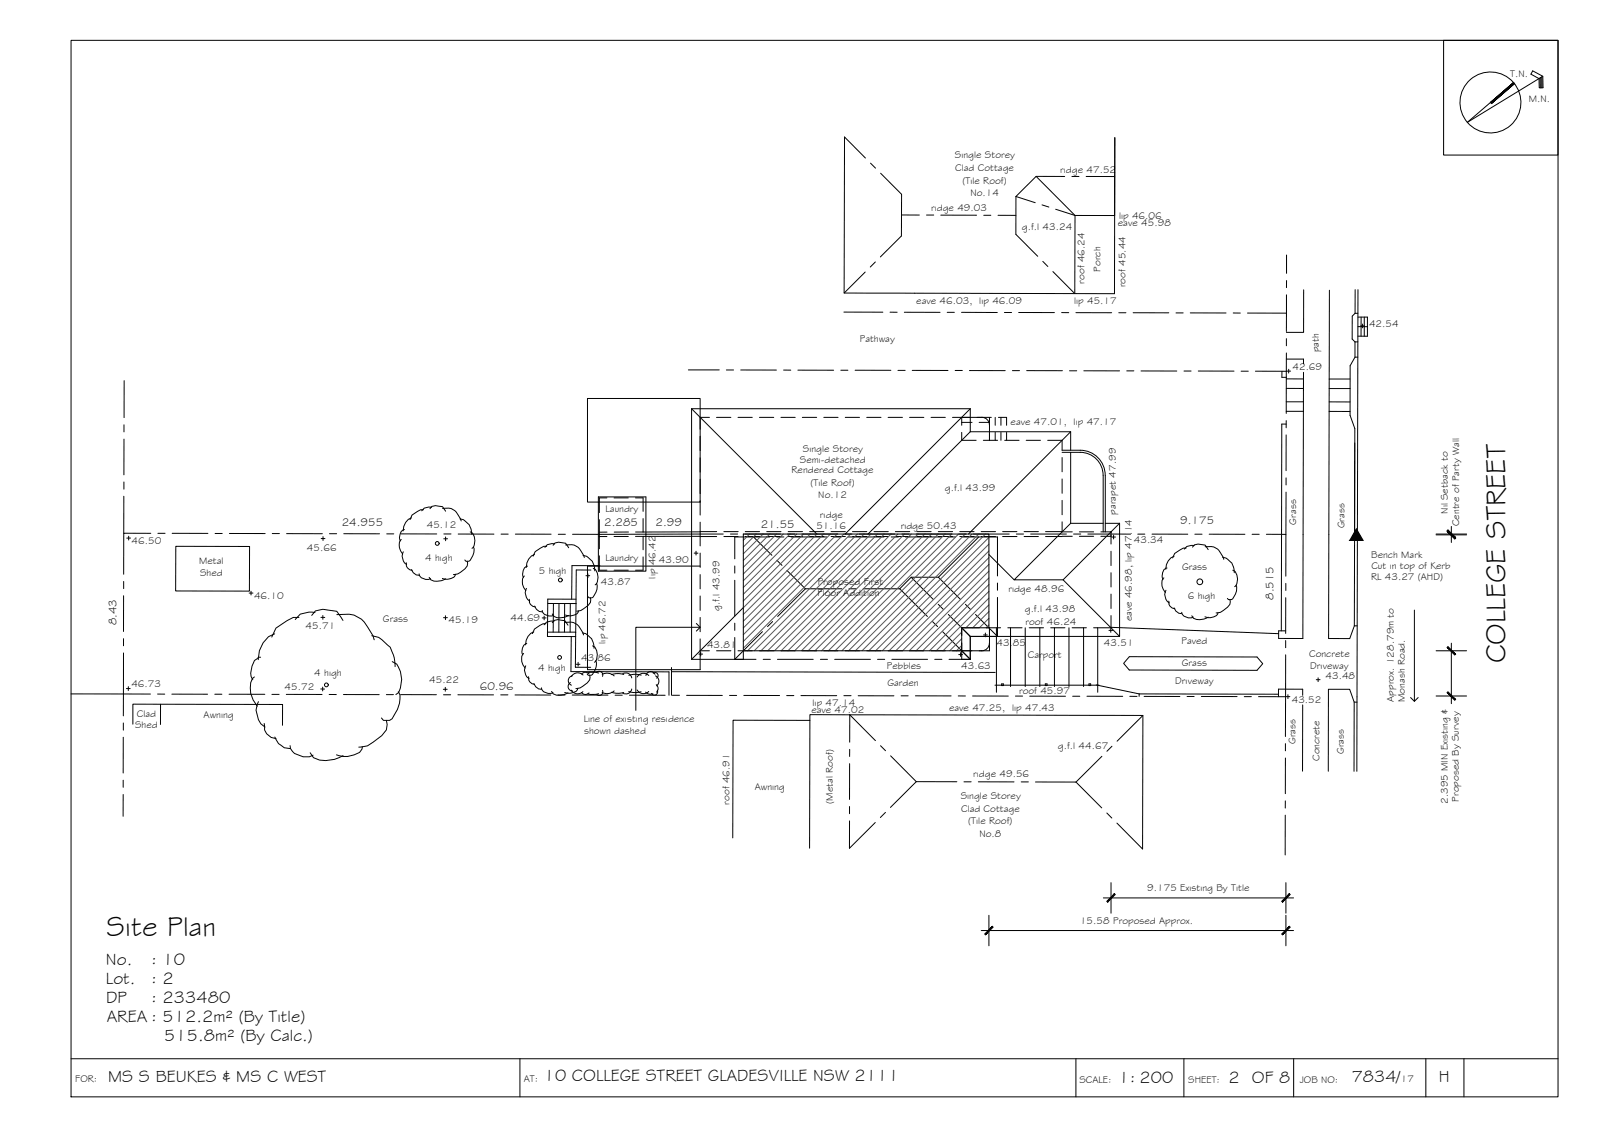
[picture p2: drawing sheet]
<svg xmlns="http://www.w3.org/2000/svg" width="420mm" height="297mm" viewBox="0 0 420 297" stroke-linecap="round" stroke-linejoin="round" font-family="sans-serif">
<!-- layer: BORDER -->
<g fill="none" stroke="#000" stroke-width=".26">
<path d="M18.6 10.6h390v277h-390zM378.6 10.6h30v30.1h-30zM404.6 20l.1 3h-1l-.1-2.4-2.1-1.2 .5-.8 2.6 1.4-19.8 12.1 12.2-10.5M397.2 21.9l-6.1 5.2M403.9 20.5l.1 2.5M404.1 20.3l.1 2.7M404.4 20.1v2.9M18.6 277.6h390M136.4 277.6v10M282.2 277.6v10M310.5 277.6v10M339.3 277.6v10"/>
<path d="M374 277.6v10M383.9 277.6v10"/>
<circle cx="390.9" cy="26.9" r="8"/>
</g>
<!-- layer: VEGSPREAD -->
<g fill="none" stroke="#000" stroke-width=".26">
<path d="M106.1 138.8a1.91 1.91 0 0 0-1.3 2.2l.2 .8M107.9 135.8a3.5 3.5 0 0 0-2.2 3.4M111.1 133.6h-.8l-2.2 1.4-.6 1.2M112.8 133.4l.4-.6 1-.2 1.9 .2 .8 1.2M113.2 133a2.52 2.52 0 0 0-2.6 .9M116.1 133.3a3.3 3.3 0 0 1 4 1.6l.9 1.7M120.6 136a4 4 0 0 1 3.1 4.1M123.3 139.4a2.61 2.61 0 0 1 1.1 3.5l-.2 .6-.4 .3M105.2 141.4a2.86 2.86 0 0 0 .4 3.9M105.8 144.7a2.49 2.49 0 0 0 .8 3.3M106.5 147.5a1.66 1.66 0 0 0 1.6 2M107.9 149.3a2.03 2.03 0 0 0 2 1.5"/>
<path d="M109.9 150.4l.1 .4a2.18 2.18 0 0 0 2.9 .9M112.6 151.4a1.72 1.72 0 0 0 2 1l1.1-.2 1.2-.4M119.4 150.6v.3a2.99 2.99 0 0 1-3.4 .8M122.5 147.1l.1 .6a3.9 3.9 0 0 1-3.5 2.9h-.2M124.1 143.4a3.4 3.4 0 0 1-1.1 3.7h-.8l-.3-.3M137.5 151a2.94 2.94 0 0 0 .4 3.8M138.1 154.3a2.45 2.45 0 0 0 .8 3.3M138.4 148.4a1.79 1.79 0 0 0-1.3 2.1l.2 .9M138.8 157.1a1.66 1.66 0 0 0 1.6 2M140.2 145.4a3.4 3.4 0 0 0-2.2 3.4M140.2 158.9a2.08 2.08 0 0 0 2 1.5M143.4 143.2h-.8l-2.2 1.4-.6 1.2"/>
<path d="M145.1 143l.4-.6 1-.3 1.8 .3 .8 1.2M145.5 142.6a2.5 2.5 0 0 0-2.6 .9M148.3 142.9a3.4 3.4 0 0 1 4.1 1.6l.9 1.6M152.9 145.6a3.9 3.9 0 0 1 3.1 4.1M154.8 156.7l.1 .6a3.9 3.9 0 0 1-3.5 2.9h-.2M155.6 149a2.63 2.63 0 0 1 1.1 3.5l-.2 .6-.4 .2M156.4 153a3.3 3.3 0 0 1-1.1 3.7h-.8l-.3-.3M305.3 151.5a2.94 2.94 0 0 0 .3 3.8M305.8 154.7a2.44 2.44 0 0 0 .8 3.4M306.1 148.9a1.79 1.79 0 0 0-1.3 2.1l.2 .9M306.5 157.6a1.65 1.65 0 0 0 1.6 2M307.9 145.9a3.4 3.4 0 0 0-2.1 3.3"/>
<path d="M307.9 159.4a2.03 2.03 0 0 0 2 1.5M311.1 143.7h-.7l-2.3 1.4-.6 1.2M312.8 143.4l.5-.6 .9-.2 1.9 .3 .8 1.2M313.2 143.1a2.54 2.54 0 0 0-2.6 .9M316.1 143.3a3.4 3.4 0 0 1 4 1.7l.9 1.6M320.6 146.1a3.9 3.9 0 0 1 3.1 4M322.6 157.2v1.2a5.2 5.2 0 0 1-3.7 2.3M323.3 149.5a2.63 2.63 0 0 1 1.1 3.4l-.2 .6-.4 .3M324.1 153.4a3.3 3.3 0 0 1-1.1 3.8h-.8l-.3-.3M66.7 177.5l-.5 .4a6.7 6.7 0 0 0 1.3 7.2M68.4 172.3h-.6l-1.1 .9-.6 1.5-.3 1.8 .1 .9 .4 .8M72 166.2a6.8 6.8 0 0 0-4.3 6.7"/>
<path d="M78.4 161.9h-1.5l-1.6 .8-2.9 2-1.1 2.3M81.8 161.3l.9-1.1 2-.5 3.6 .6 1.6 2.4M82.6 160.6l-1.6-.1-2.3 .5-1.3 1.4M88.3 161.1a6.9 6.9 0 0 1 7.3 2l2.2 3.6 .3 1M97.5 166.7l1.8 .4 .9 .6 2.1 2 .5 1.1a8 8 0 0 1 .8 4M102.9 173.5l1.2 .6a7.3 7.3 0 0 1 .5 7.4l-.8 .6M137.3 171.3a2.94 2.94 0 0 0 .4 3.8M137.9 174.6a2.45 2.45 0 0 0 .8 3.3M138.2 168.7a1.8 1.8 0 0 0-1.3 2.2l.2 .8M138.6 177.4a1.66 1.66 0 0 0 1.6 2M140 165.7a3.4 3.4 0 0 0-2.2 3.4M140 179.2l.2 .3a2.14 2.14 0 0 0 1.8 1.2"/>
<path d="M142.2 160l.1 .4a2.14 2.14 0 0 0 2.9 .9M143.2 163.5h-.8l-2.2 1.4-.6 1.2M144.9 161a1.67 1.67 0 0 0 2 1l1.1-.2 1.2-.5M144.9 163.3l.4-.6 1-.3 1.9 .3 .8 1.2M145.3 162.9a2.54 2.54 0 0 0-2.6 .9M148.2 163.2a3.4 3.4 0 0 1 4 1.6l.8 1.7M149.6 178.9a1.2 1.2 0 0 0-.6 1.4 1.2 1.2 0 0 0 1.2 .9M150.1 177.2a1.28 1.28 0 0 0-1.1 1.1 1.28 1.28 0 0 0 .9 1.3M151.7 160.2l-.1 .3a2.98 2.98 0 0 1-3.3 .7M152.7 165.9a3.9 3.9 0 0 1 3.1 4.1M152.9 177a1.94 1.94 0 0 0-3 .4M154.1 176.4l1.5-.2 1.4 .3"/>
<path d="M154.5 176.7a1.3 1.3 0 0 0-2 0M154.7 177v1.3a5.3 5.3 0 0 1-3.7 2.2M155.4 169.3a2.63 2.63 0 0 1 1.1 3.5l-.2 .6-.4 .2M156.2 173.3a3.4 3.4 0 0 1-1.1 3.7h-.8l-.3-.3M156.5 176.2a.94 .94 0 0 1 1.2 0 .94 .94 0 0 1 .3 1.1M157.9 176.8a2.78 2.78 0 0 1 3.2 .4M163.3 176.6a1.6 1.6 0 0 1 2.4 1.1M163.6 176.8l-1.6-.2-1.7 .3M168.2 177l-1.7-.2-1.6 .3M170.2 177.1a1.94 1.94 0 0 0-3.1 .4M171.3 176.5a.77 .77 0 0 1 1.2 .2 .77 .77 0 0 1-.3 1.1M171.8 176.8a1.26 1.26 0 0 0-1.3-.7 1.26 1.26 0 0 0-1.1 1"/>
<path d="M171.9 177.2a1.53 1.53 0 0 1 .3 2.6M172.1 179.5a1.3 1.3 0 0 1 .1 2M309.9 160.5l.1 .4a2.16 2.16 0 0 0 3 .9M312.6 161.4a1.66 1.66 0 0 0 2 1.1l1.2-.2 1.1-.5M319.4 160.6v.4a2.89 2.89 0 0 1-3.4 .7M67.8 184a5 5 0 0 0 1.7 6.6M69.3 189.7l.1 .6a3 3 0 0 0 3 3.3M72.1 193.2a4.1 4.1 0 0 0 4 3.1M76.1 195.5l.1 .8a4.3 4.3 0 0 0 5.9 1.7M81.4 197.4l.8 1.2a8 8 0 0 0 7.8-.5M95 195.8l-.1 .6-.6 .9a6.7 6.7 0 0 1-6 .6M101.3 188.9l.2 1-.2 1.5-1.2 1.5-3.7 2.7-2.3 .3"/>
<path d="M104.5 181.3l.4 .9a8.7 8.7 0 0 1-2.1 6.2l-.6 .5h-1.6l-.6-.7M142 180.3l.1 .4a2.14 2.14 0 0 0 2.9 .9M144.7 181.3a1.67 1.67 0 0 0 2 1l1.1-.2 1.2-.5M149.8 180.9a1.94 1.94 0 0 0 3.1 .4M151.5 180.5v.3a2.98 2.98 0 0 1-3.4 .7M152.5 181.6a1.3 1.3 0 0 0 2 .1M157 181.9l-1.4 .2-1.5-.2M158 181a.94 .94 0 0 1-.3 1.2 .94 .94 0 0 1-1.2-.1M160.3 181.5l1.7 .3 1.6-.3M161.1 181.1a2.78 2.78 0 0 1-3.2 .4M164.9 181.3l1.6 .3 1.6-.2M165.7 180.6a1.6 1.6 0 0 1-2.4 1.1"/>
<path d="M167.1 180.9a1.94 1.94 0 0 0 3.1 .4M169.3 181.5a1.64 1.64 0 0 0 1.9 .4M172.4 181a.88 .88 0 0 1-.4 1.1 .88 .88 0 0 1-1.2-.3"/>
<circle cx="114.7" cy="142.5" r=".5"/>
<circle cx="147" cy="152.1" r=".5"/>
<circle cx="314.7" cy="152.5" r=".75"/>
<circle cx="85.6" cy="179.6" r=".5"/>
<circle cx="146.8" cy="172.4" r=".5"/>
</g>
<!-- layer: EXISTING -->
<g fill="none" stroke="#000" stroke-width=".26">
<path d="M221.5 35.9l-.1 40.9h6.1l64.8 .2 .1-40.9M292.3 56.5h-10.4v20.5M341.9 76v11.1h-4.5M348.7 76.1l-.2 91.3h5.5l1.2-3.3 .1-51.7-1.2-3.5v-13l1.3-2.3h.7M355.4 75.9v6.2M356.2 75.9l-.3 126.3M336.2 97.3v1.6h1.2M337.4 94.1h4.5v1.3M337.4 99.3h4.4M341.9 97.6l-.2 69.8h-6.3v-2h1.8M348.6 99.4h5.5M355.4 89.6v4"/>
<path d="M355.4 89.6h.7M355.4 82.1l-.7 .8-.1 6 .8 .7M355.4 82.1h.7M356.1 83.1h2.5v5.1l-2.5-.1M356.1 85.6l2.5 .1M357 83.1v5M357.8 83.1v5.1M183.6 114.4v3.7M186.1 109.4h-2.5v3.1M187.9 109.4h3.8M193.6 109.4h3.7M199.2 109.4h3.7"/>
<path d="M204.8 109.4h3.8M210.4 109.4h3.8M216.1 109.4h3.7M221.7 109.4h3.7M227.3 109.4h3.8M232.9 109.4h3.8M238.6 109.4h3.7M244.2 109.4h3.7M249.8 109.4h4.6M252.2 109.4v2.1M252.2 113.4v2h3.8M252.2 110.7h2.7"/>
<path d="M256.3 109.4h3.7M256.8 110.7h2.7M257.9 115.4h3.7M259.5 109.4v2.1M259.5 113.4v2M261 109.4v2.1M261 113.4v2M261.9 109.4h2.1v2.1M262.5 109.4v2.1M262.5 113.4v2M263.5 115.4h3.8M264 113.4v2"/>
<path d="M269.1 115.4h3.8M274.8 115.4h3.8v2.7M278.6 118h4.7a6.6 6.6 0 0 1 6.6 6.6v14.8M278.6 118.6h4.7a6 6 0 0 1 6 6M278.6 119.9v3.8M337.3 111.2h-1.1l-.2 54.2M337.3 107.8h4.5M337.3 105.3h4.5M337.4 101.8h4.4M348.6 107.9h5.5M348.6 105.4h5.5M348.6 101.9h5.5"/>
<path d="M157.2 136.2v7.7M159.2 130.5h-2v3.9M159.2 139.5h-2M161 130.5h3.8M164.8 139.5h-3.7M166.7 130.5h2v3.6M168.7 135.9v3.6M183.6 139.4l-16.9 .1M183.6 139.4h4.4M183.6 120v3.8M183.6 125.7v3.7M183.6 131.3v3.7"/>
<path d="M183.6 136.9v6.2M189.9 139.4h3.7M195.5 139.4h3.7M201.1 139.4h3.7M206.7 139.4h3.8M212.4 139.4h3.7M218 139.4h3.7M223.6 139.4h3.7M229.2 139.4h3.8M234.8 139.4h3.8M240.5 139.4h3.7M246.1 139.4h3.7"/>
<path d="M251.7 139.4h3.8M257.3 139.4h3.8M263 139.4h3.7M268.6 139.4h3.7M274.2 139.4h4.4M278.6 136.8v2.6h2.6M278.6 125.6v3.7M278.6 131.2v3.8M283.1 139.4h3.7M288.7 139.4h2.7v3.2M289.3 124.6v14.8M46.1 143.2l19.4 .1-.1 11.7-19.3-.1z"/>
<path d="M143.7 158.2h7.4M145.1 158.2v7.5M146.6 158.2v7.5M148.1 158.2l-.1 7.5M149.6 158.2l-.1 7.5M151.1 157.1h-7.4l-.1 9.8h7.4M151.1 158.2l-.1 7.5M155 149.5l-3.9-.1v8.8M157.2 140.7h2M157.2 145.7v3.8h2M157.3 148.3h-7.3l-.1 8.8M161 140.6h3.8"/>
<path d="M161 149.5h3.8M166.7 140.6h2M168.7 140.6l19.3 .1M168.7 140.6v3.5M168.7 146v3.5h-2M183.6 145v3.8M183.6 150.6v3.8M183.6 156.2v3.8M189.9 140.7h3.7M195.5 140.7h3.7M201.1 140.7h3.7M206.7 140.7h3.8"/>
<path d="M212.4 140.7h3.7M218 140.7h3.7M223.6 140.7h3.7M229.2 140.7h3.8M234.9 140.7h3.7M240.5 140.7h3.7M246.1 140.7h3.7M251.7 140.7h3.8M257.4 140.7h3.7M263 140.7h3.7M268.6 140.7h3.7M281.2 140.6l-7 .1"/>
<path d="M283.1 140.6h3.7M288.7 140.6h2.7M291.4 144.5v3.8M291.4 150.1v3.8M291.4 155.8v3.7M143.6 165.7h7.4M149.8 166.9l-.1 9.2h25.8v6.2M151 165.7l-.1 9.2 4 .1M176.1 175v7.3M176.1 176.1l84.9 .2M183.6 167.5v3.1h2.5M183.6 161.9v3.7"/>
<path d="M187.9 170.6h3.8M193.6 170.6h3.7M199.2 170.6h3.7M204.8 170.6h3.8M210.4 170.6h3.8M216.1 170.6h3.7M221.7 170.6h3.7M227.3 170.6h3.8M232.9 170.6h3.8M238.6 170.6h3.7M244.2 170.6h3.7M249.8 170.6h5.1"/>
<path d="M252.2 168.5v2.1M256.8 164.6h-4.6v2.1M258.7 164.6h3.7M259.5 164.6v2.1M259.5 168.5v2.1h-2.7M260.9 179.6h27.4M261.3 164.6v16.9M262.7 179.3h.5v.4h-.5zM264.3 164.6h3.8M265 164.6v15.4M268.9 164.6v15.4M269.9 164.6h3.8"/>
<path d="M272.7 164.6v15.4M274.2 179.3h.4v.4h-.4zM275.6 164.6h3.7M276.5 164.6v15.4M280.4 164.6v15.4M281.2 164.6h3.7M284.2 164.6v15.4M285.6 179.3h.5v.4h-.5zM287.5 179.6l11.3 2.3 36.5 .1M287.9 164.6v16.9M291.2 164.5l44.2 1.6M291.4 161.4v3.2h-4.6"/>
<path d="M296.2 172.2h33.5l1.5 1.8-1.5 1.7h-33.5l-1.5-1.8zM34.8 189.9v-5.3h7.3v5.3M42.1 184.6l32 .1v5.5M212.4 188.9l-20.1-.1-.1 30.9M341.7 182.3v-1.6h-6.4v2M341.7 184.8l-.1 17.4M355.2 184.1l-.1 18.1M355.9 184.1h-.7l-1.2-3.4h-5.6v21.5M212.3 222.4l.1-35 54.4 .1 32.9 .1v35"/>
</g>
<!-- layer: TEXT -->
<g fill="none" stroke="#000" stroke-width=".26">
<path d="M337.5 97.3h1M338 96.8v1M356.9 85.4h1M357.4 85v1M33.2 141.1h1M33.7 140.6v1M65.3 155.5h1M65.8 155v1M84.2 141.2h1M84.7 140.7v1M116.4 141.3h1M116.9 140.8v1"/>
<path d="M153.7 150.9h1M154.2 150.4v1M182.1 145h1M182.5 144.5v1M291.6 140.8h1M292.1 140.3v1M84.2 161.9h1M84.7 161.4v1M116.3 161.9h1M116.8 161.4v1M142.2 162h1M142.7 161.5v1"/>
<path d="M151.1 174.2h1M151.6 173.6v1M183.3 171.5h1M183.8 171v1M251.4 171.6h1M251.9 171.1v1M257.9 166.5h1M258.4 166v1M290.8 165.3h1M291.3 164.8v1M345.2 178.2h1M345.7 177.7v1"/>
<path d="M355.2 164.1h.7M33.2 180.5h.9M33.7 180l-.1 1M84.1 180.6l1 .1M84.6 180.1v1M116.3 180.7h1M116.8 180.2v1M298.8 181.9v.7M337.3 182.6h1M337.8 182.1v1"/>
</g>
<!-- layer: BOUNDARY -->
<g fill="none" stroke="#000" stroke-width=".26">
<path d="M337.4 77.3v4.8M337.4 66.9v4.8M337.4 73.5v1.9M32.6 99.8l-.1 9.7M180.5 97h8.1M190.5 97h1.9M194.3 97h9.3M205.5 97h1.9M209.3 97l9.3 .1M220.5 97.1h1.9M221.3 81.8h10.2M224.3 97.1h9.3"/>
<path d="M233.4 81.8l1.9 .1M235.5 97.1h1.9M237.2 81.9h9.4M239.3 97.1h9.3M248.4 81.9h1.9M250.5 97.1h1.9M252.2 81.9h9.4M254.3 97.1l9.3 .1M263.4 81.9h1.9M265.5 97.2h1.9M267.2 81.9l9.3 .1M269.3 97.2h9.3"/>
<path d="M278.4 82h1.9M280.5 97.2h1.9M282.2 82h9.4M284.3 97.2h9.3M293.4 82h1.9M295.5 97.2h1.9M297.2 82h9.3M299.3 97.3h9.3M308.4 82h1.9M310.5 97.3h1.9M312.2 82l9.3 .1M314.3 97.3h9.3"/>
<path d="M323.4 82.1h1.9M325.5 97.3h1.9M327.2 82.1h10.2M329.3 97.3h8.1M337.4 97.3l-.1 11.1M337.4 92.5v4.8M337.4 88.8v1.8M337.4 82.1v4.8M32.5 111.4v1.8M32.5 115.1v9.4M337.3 114v9.4M337.3 110.3v1.9"/>
<path d="M32.5 130.1v9.7M32.5 126.4v1.8M39.5 139.8h-7l-.1 10.8M41.4 139.8h1.9M45.2 139.8h9.3M56.4 139.9h1.9M60.2 139.9h9.3M71.4 139.9h1.9M75.2 139.9h9.3M86.4 139.9h1.9M90.2 139.9h9.3M101.4 140h1.9"/>
<path d="M105.2 140h9.3M116.4 140h1.9M337.3 125.3v1.8M337.3 129v11.1M32.4 156.2v9.4M32.4 152.4v1.9M120.2 140h9.3M131.4 140h1.9M135.2 140l9.3 .1M146.4 140.1h1.9M189.7 140l-39.5 .1M191.6 140h1.8"/>
<path d="M195.3 140h9.4M206.6 140h1.8M210.3 140h9.4M221.6 140h1.8M225.3 140h9.4M236.6 140h1.8M240.3 140h9.4M251.6 140h1.8M255.3 140h9.4M266.6 140h1.8M270.3 140h9.4M281.6 140h1.8"/>
<path d="M285.3 140h11.2M298.4 140h1.9M302.1 140l9.4 .1M313.4 140.1h1.9M317.1 140.1h9.4M328.4 140.1h1.8M332.1 140.1h5.2l-.1 11M337.2 156.7v9.4M337.2 152.9v1.9M32.4 171.2v10.7l7.1 .1M32.4 167.4v1.9M337.2 171.7v11l-7.1-.1"/>
<path d="M337.2 167.9v1.9M18.6 181.9h13.8l-.1 5.8M32.3 193.3v9.4M32.3 189.5v1.9M41.3 182h1.9M45.1 182h9.3M56.3 182h1.9M60.1 182h9.4M71.3 182h1.9M75.1 182l9.4 .1M86.3 182.1h1.9M90.1 182.1h9.3"/>
<path d="M101.3 182.1h1.9M105.1 182.1h9.4M116.3 182.2h1.9M120.1 182.2h9.3M131.3 182.2h1.9M135.1 182.2h9.3M146.3 182.2h1.9M150.1 182.2h9.4M161.3 182.3h1.9M165.1 182.3h9.3M176.3 182.3h1.9M180.1 182.3h9.3"/>
<path d="M191.3 182.3h1.9M195.1 182.3h9.4M206.3 182.4h1.9M210.1 182.4h9.3M221.3 182.4h1.9M225.1 182.4h9.3M236.3 182.4h1.9M240.1 182.4h9.4M251.3 182.4l1.9 .1M255.1 182.5h9.3M266.3 182.5h1.9M270.1 182.5h9.3"/>
<path d="M281.3 182.5h1.9M285.1 182.5l9.4 .1M296.3 182.6h1.9M300.1 182.6h9.3M311.3 182.6h1.9M315.1 182.6h9.3M326.3 182.6h1.9M337.1 195v1.8M337.1 198.7v9.4M337.2 182.7l-.1 10.4M32.3 204.5v1.9M32.3 208.3v5.7"/>
<path d="M337.1 213.7v10.4M337.1 210v1.9"/>
</g>
<!-- layer: TEXT -->
<path d="M355.7 138.6l1.8 3.1h-3.5zM354 141.7h3.5z" fill="#000" stroke="#000" stroke-width=".26"/>
<!-- layer: ROOFPLAN EXIST. -->
<g fill="none" stroke="#000" stroke-width=".26">
<path d="M221.5 35.9l5.5 5.5M228.3 42.8l1.3 1.3M231 45.4l5.5 5.5-.1 11-5.5 5.5M236.4 56.4h4.7M243 56.4h1.9M246.7 56.4h9.4M258 56.4h1.9M261.8 56.4l4.6 .1M266.5 51.5l5.2-5.3 10.2 10.3-5-1.6M266.5 51.5l-.1 9.9 5.8 5.8M266.5 51.5l5 1.6M271.7 46.2l7.5 .1"/>
<path d="M273.3 53.7l1.8 .6M281.1 46.3h1.9M284.9 46.3h7.5M226.9 71.3l-5.5 5.5M229.6 68.7l-1.4 1.3M273.5 68.5l1.3 1.4M276.1 71.2l5.8 5.8M154.1 104.5h29.5v27.1h-29.5zM181.4 107.2v65.7M181.4 107.2h73.1M181.4 107.2l32.8 32.8M252.2 109.4h5.3a2 2 0 0 1 2 2v4"/>
<path d="M254.5 107.2v6M254.5 113.2h26.3M254.5 107.2l-32.9 32.8M254.5 113.2l-26.8 26.8M280.8 113.2v4.8M280.8 118.6v18.6M280.8 113.2l-26.8 26.8M156.9 130.3h12.5v19.4h-12.5zM280.8 137.2l-14.8 14.8h12.8M280.8 137.2h8.5M289.9 137.2h3.7M293.6 137.2l-14.8 14.8 14.8 14.8"/>
<path d="M293.6 137.2v29.6M183.6 148.4h-29.5v27.2h29.5v-5M195 159.3l-13.6 13.6M259.4 145.4l6.6 6.6M181.4 172.9h13.6M252.2 172.9h2.3M252.2 164.6l2.3 2.2M254.5 166.8h39.1M254.5 166.8v6.1M259.5 164.6v4a2 2 0 0 1-2 2h-5.3l2.3 2.3M222.8 196.5v1.8M229.6 194.2l-6.7-6.8-.1 7.2"/>
<path d="M230.9 195.5l1.3 1.3M233.6 198.2l6.7 6.7M289 198.3l-6.8 6.7M291.6 195.6l-1.3 1.4M299.7 187.6l-6.7 6.7M222.8 211.4v1.9M222.8 215.2v7.2l6.8-6.8M222.8 200.2v9.4M232.2 213l-1.3 1.3M240.3 204.9l-6.8 6.8M240.3 204.9h10.7M252.8 205h1.9"/>
<path d="M256.6 205h9.3M267.8 205h1.9M271.6 205h10.6M282.2 205l6.8 6.8M290.3 213.1l1.3 1.4M292.9 215.8l6.8 6.8"/>
</g>
<!-- layer: ROOFPLAN NEW -->
<g fill="none" stroke="#000" stroke-width=".26">
<path d="M192.7 148.4v1.9M192.7 152.1v9.4M197.6 140.8l4.8 4.8M201.9 140.8h-9.2v5.7M203.7 140.8h1.9M203.8 146.9l1.3 1.3M206.4 149.6l4.8 4.8M207.5 140.8h9.3M211.2 154.4l-7.3 7.2M211.2 154.4h9.6M218.7 140.8h1.9M222.5 140.8h9.3"/>
<path d="M222.7 154.4h1.8M226.4 154.4h9.6M233.7 140.8h1.9M236 154.4l7.2 7.2M237.5 140.8h9.4M239 151.3l5.7 5.8M246.1 158.4l1.3 1.4M246.1 151.3h-7.1l-3 3.1M246.1 151.3l5.8 5.8M248.7 140.8h1.9M252.5 140.8h9.1v10.2M253.2 158.4l1.3 1.4"/>
<path d="M256.7 140.8l-10.6 10.5M261.6 156.6v10.2h-7.1M261.6 152.9v1.8M192.7 163.4v1.9M192.7 167.1v5.8M192.7 172.9h5.6M200 165.6l-7.3 7.3M200.2 172.9h1.8M202.6 163l-1.3 1.3M203.9 172.9h9.4M215.2 172.9h1.8M218.9 172.9h9.4"/>
<path d="M230.2 172.9h1.8M233.9 172.9h9.4M244.6 163l1.3 1.3M245.2 172.9h1.8M247.2 165.6l7.3 7.3M248.7 161.1l5.8 5.7M248.9 172.9h5.6M254.5 166.8v6.1M255.8 161.1l5.8 5.7"/>
</g>
<!-- layer: HATCH -->
<g fill="none" stroke="#545454" stroke-width=".26">
<path d="M196.6 140l-1.6 1.7M198.4 140l-3.4 3.4M200.1 140l-5.1 5.2M201.9 140l-6.9 7M203.7 140l-8.7 8.7M205.4 140l-10.4 10.5M207.2 140l-12.2 12.3M209 140l-14 14M210.7 140l-15.7 15.8M212.5 140l-17.5 17.6M214.3 140l-19.3 19.3M216 140l-21 21.1"/>
<path d="M217.8 140l-22.8 22.9M219.6 140l-24.6 24.6M221.3 140l-26.3 26.4M223.1 140l-28.1 28.2M224.9 140l-29.9 29.9M226.6 140l-30.5 30.6M228.4 140l-30.6 30.6M230.2 140l-30.6 30.6M232 140l-30.7 30.6M233.7 140l-30.6 30.6M235.5 140l-30.6 30.6M237.2 140l-30.5 30.6"/>
<path d="M239 140l-30.6 30.6M240.8 140l-30.6 30.6M242.6 140l-30.7 30.6M244.3 140l-30.6 30.6M246.1 140l-30.6 30.6M247.9 140l-30.6 30.6M249.6 140l-30.6 30.6M251.4 140l-30.6 30.6M253.2 140l-30.6 30.6M254.9 140l-30.6 30.6M256.7 140l-30.6 30.6M258.5 140l-30.6 30.6"/>
<path d="M259.4 140.9l-29.8 29.7M259.4 142.7l-28 27.9M259.4 144.4l-26.2 26.2M259.4 146.2l-24.5 24.4M259.4 148l-22.7 22.6M259.4 149.7l-20.9 20.9M259.4 151.5l-19.2 19.1M259.4 153.3l-17.4 17.3M259.4 155l-15.6 15.6M259.4 156.8l-13.9 13.8M259.4 158.6l-6.1 6M252.2 165.7l-4.9 4.9"/>
<path d="M252.2 167.5l-3.1 3.1M252.2 169.2l-1.3 1.4M259.4 160.3l-4.3 4.3M259.4 162.1l-2.5 2.5M259.4 163.9l-.8 .7"/>
</g>
<!-- layer: NEWWORK -->
<path d="M195 140h64.4v24.6h-7.2v6h-57.2zM195 170.6v2.3M252.2 170.6v2.3" fill="none" stroke="#000" stroke-width=".26"/>
<!-- layer: BORDER -->
<g fill="#000" stroke="#000" stroke-width=".26">
<path d="M390.9 26.9l6.1-5.3zM390.9 26.9l6.1-5.3 .2 .3z"/>
<path d="M390.9 26.9l.2 .2 6.1-5.2zM391.1 27.1l6.1-5.2z"/>
</g>
<!-- layer: 0 -->
<path d="M371 159.9v24M182.6 163.5l1 1-1 1M183.6 164.5h-16.8v21.7M370 182.9l1 1 .9-1" fill="none" stroke="#000" stroke-width=".26"/>
<!-- layer: DIMENSION -->
<path d="M380.6 138v4.2M376.6 140h8M376.6 140.2h8M376.6 170.6h8M380.6 168.6v15.9M376.6 182.5h8M259.4 240v8M289.4 235.4h49.9M291.4 231.4v8M337.3 231.4v8M337.3 240v8M257.4 244h81.9" fill="none" stroke="#000" stroke-width=".26"/>
<!-- layer: 0 -->
<g fill="#000" stroke="#000" stroke-width=".26">
<path d="M379.8 138.9l-.3 .2 2.2 1.8zM379.5 139.1l2.2 1.8-.2 .2z"/>
<path d="M379.5 139.3l2 2 .2-.2zM379.5 139.3l.3-.2 1.9 2z"/>
<path d="M379.5 169.7l2 2 .2-.2zM379.8 169.5l1.9 2-2.2-1.8z"/>
<path d="M379.8 181.4l-.3 .2 2.2 1.8zM379.5 181.6l2.2 1.8-.2 .2z"/>
<path d="M292.3 234.3l-1.8 2.2 2-2zM292.3 234.3l-1.8 2.2-.2-.2z"/>
<path d="M336.2 236.3l.2 .2 1.8-2.2zM338.2 234.3l.2 .2-2 2z"/>
<path d="M260.3 242.9l-1.8 2.2 2-2zM260.3 242.9l-1.8 2.2-.2-.2z"/>
<path d="M338.2 242.9l-2 2 .2 .2zM338.2 242.9l.2 .2-2 2z"/>
</g>
<g font-size="7.5">
<text x="394.8" y="173.9" transform="rotate(-90 394.8 173.9)">COLLEGE STREET</text>
<text x="27.9" y="245.3">Site Plan</text>
</g>
<g font-size="4.5">
<text x="27.8" y="252.9">No.</text>
<text x="27.8" y="257.9">Lot.</text>
<text x="39.6" y="252.9">: 10</text>
<text x="39.6" y="257.9">: 2</text>
<text x="27.8" y="262.9">DP</text>
<text x="39.6" y="262.9">: 233480</text>
<text x="28" y="267.9">AREA : 512.2m² (By Title)</text>
<text x="43" y="273">515.8m² (By Calc.)</text>
<text x="28.3" y="283.7">MS S BEUKES &amp; MS C WEST</text>
<text x="142.6" y="283.5">10 COLLEGE STREET GLADESVILLE NSW 2111</text>
<text x="293.4" y="283.9">1: 200</text>
<text x="322.2" y="283.9">2</text>
<text x="328.3" y="283.9">OF 8</text>
<text x="354.5" y="283.8">7834/</text>
<text x="377.4" y="283.7">H</text>
</g>
<g font-size="3">
<text x="89.6" y="138">24.955</text>
<text x="309.5" y="137.3">9.175</text>
<text x="158.4" y="138">2.285</text>
<text x="171.9" y="138">2.99</text>
<text x="199.5" y="138.5">21.55</text>
<text x="334" y="157.3" transform="rotate(-90 334 157.3)">8.515</text>
<text x="30.6" y="164" transform="rotate(-90 30.6 164)">8.43</text>
<text x="125.8" y="180.8">60.96</text>
</g>
<g font-size="2.6">
<text x="396.1" y="20.1">T.N.</text>
<text x="401" y="26.7">M.N.</text>
<text x="250.5" y="41.4">Single Storey</text>
<text x="250.5" y="44.8">Clad Cottage</text>
<text x="278.1" y="45.3">ridge 47.52</text>
<text x="252.4" y="48.1">(Tile Roof)</text>
<text x="254.5" y="51.3">No.14</text>
<text x="244.2" y="55.4">ridge 49.03</text>
<text x="293.2" y="59.3">eave 45.98</text>
<text x="293.5" y="57.4">lip 46.06</text>
<text x="268" y="60.2">g.f.l 43.24</text>
<text x="288.6" y="71.2" transform="rotate(-90 288.6 71.2)">Porch</text>
<text x="284.4" y="74.3" transform="rotate(-90 284.4 74.3)">roof 46.24</text>
<text x="295.2" y="75.3" transform="rotate(-90 295.2 75.3)">roof 45.44</text>
<text x="240.3" y="79.6">eave 46.03, lip 46.09</text>
<text x="281.7" y="79.8">lip 45.17</text>
<text x="225.5" y="89.7">Pathway</text>
<text x="359.1" y="85.8">42.54</text>
<text x="345.8" y="92.4" transform="rotate(-90 345.8 92.4)">path</text>
<text x="339" y="97.1">42.69</text>
<text x="265.1" y="111.5">eave 47.01, lip 47.17</text>
<text x="210.6" y="118.4">Single Storey</text>
<text x="207.6" y="124.1">Rendered Cottage</text>
<text x="209.8" y="121.4">Semi-detached</text>
<text x="212.6" y="127.4">(Tile Roof)</text>
<text x="214.6" y="130.6">No.12</text>
<text x="247.8" y="128.6">g.f.l 43.99</text>
<text x="158.8" y="134.2">Laundry</text>
<text x="215.1" y="135.9">ridge</text>
<text x="292.6" y="134.9" transform="rotate(-90 292.6 134.9)">parapet 47.99</text>
<text x="339.9" y="137.5" transform="rotate(-90 339.9 137.5)">Grass</text>
<text x="379.8" y="134.7" transform="rotate(-90 379.8 134.7)">Nil Setback to</text>
<text x="382.7" y="138" transform="rotate(-90 382.7 138)">Centre of Party Wall</text>
<text x="34.5" y="142.6">46.50</text>
<text x="111.9" y="138.5">45.12</text>
<text x="214.1" y="138.7">51.16</text>
<text x="236.2" y="138.7">ridge 50.43</text>
<text x="297.4" y="142.3">43.34</text>
<text x="352.6" y="138.5" transform="rotate(-90 352.6 138.5)">Grass</text>
<text x="52.2" y="147.9">Metal</text>
<text x="80.5" y="144.5">45.66</text>
<text x="111.5" y="147">4 high</text>
<text x="158.8" y="147.1">Laundry</text>
<text x="172.8" y="147.6">43.90</text>
<text x="310" y="149.5">Grass</text>
<text x="359.6" y="146.3">Bench Mark</text>
<text x="359.7" y="149.2">Cut in top of Kerb</text>
<text x="52.5" y="150.9">Shed</text>
<text x="141.3" y="150.5">5 high</text>
<text x="157.6" y="153.5">43.87</text>
<text x="171.9" y="151.7" transform="rotate(-90 171.9 151.7)">lip 46.42</text>
<text x="214.5" y="153.5">Proposed First</text>
<text x="264.5" y="155.3">ridge 48.96</text>
<text x="359.6" y="152.1">RL 43.27 (AHD)</text>
<text x="66.6" y="157">46.10</text>
<text x="188.7" y="160.2" transform="rotate(-90 188.7 160.2)">g.f.l 43.99</text>
<text x="214.4" y="156.4">Floor Addition</text>
<text x="268.8" y="160.4">g.f.l 43.98</text>
<text x="311.5" y="157">6 high</text>
<text x="80.1" y="165">45.71</text>
<text x="100.4" y="163">Grass</text>
<text x="117.6" y="163.5">45.19</text>
<text x="133.9" y="162.8">44.69</text>
<text x="269" y="163.8">roof 46.24</text>
<text x="296.8" y="162.9" transform="rotate(-90 296.8 162.9)">eave 46.98, lip 47.14</text>
<text x="152.4" y="173.4">43.86</text>
<text x="158.8" y="168.7" transform="rotate(-90 158.8 168.7)">lip 46.72</text>
<text x="185.4" y="169.9">43.81</text>
<text x="261.3" y="169.4">43.85</text>
<text x="269.6" y="172.6">Carport</text>
<text x="289.5" y="169.2">43.51</text>
<text x="309.9" y="168.9">Paved</text>
<text x="343.3" y="172.4">Concrete</text>
<text x="82.4" y="177.3">4 high</text>
<text x="112.6" y="179.1">45.22</text>
<text x="141.1" y="175.8">4 high</text>
<text x="232.6" y="175.5">Pebbles</text>
<text x="232.8" y="180">Garden</text>
<text x="252.1" y="175.3">43.63</text>
<text x="308.2" y="179.2">Driveway</text>
<text x="310" y="174.6">Grass</text>
<text x="343.6" y="175.3">Driveway</text>
<text x="347.6" y="178.1">43.48</text>
<text x="34.4" y="180.2">46.73</text>
<text x="74.6" y="180.8">45.72</text>
<text x="213.1" y="185">lip 47.14</text>
<text x="267.3" y="181.9">roof 45.97</text>
<text x="338.8" y="184.3">43.52</text>
<text x="365.6" y="184" transform="rotate(-90 365.6 184)">Approx. 128.79m to</text>
<text x="368.5" y="184.1" transform="rotate(-90 368.5 184.1)">Monash Road.</text>
<text x="35.4" y="190.9">Shed</text>
<text x="35.9" y="187.9">Clad</text>
<text x="53.4" y="188.3">Awning</text>
<text x="153.1" y="189.4">Line of existing residence</text>
<text x="212.8" y="186.8">eave 47.02</text>
<text x="248.9" y="186.3">eave 47.25, lip 47.43</text>
<text x="153.2" y="192.3">shown dashed</text>
<text x="277.4" y="196.4">g.f.l 44.67</text>
<text x="339.8" y="195.1" transform="rotate(-90 339.8 195.1)">Grass</text>
<text x="352.5" y="197.7" transform="rotate(-90 352.5 197.7)">Grass</text>
<text x="255.3" y="203.8">ridge 49.56</text>
<text x="346.1" y="199.5" transform="rotate(-90 346.1 199.5)">Concrete</text>
<text x="197.9" y="207.2">Awning</text>
<text x="252" y="209.4">Single Storey</text>
<text x="191.3" y="210.9" transform="rotate(-90 191.3 210.9)">roof 46.91</text>
<text x="218.5" y="210.7" transform="rotate(-90 218.5 210.7)">(Metal Roof)</text>
<text x="252.1" y="212.8">Clad Cottage</text>
<text x="379.7" y="210.8" transform="rotate(-90 379.7 210.8)">2.395 MIN Existing &amp;</text>
<text x="382.6" y="210.2" transform="rotate(-90 382.6 210.2)">Proposed By Survey</text>
<text x="254" y="216.1">(Tile Roof)</text>
<text x="256.9" y="219.3">No.8</text>
<text x="300.9" y="233.7">9.175 Existing By Title</text>
<text x="283.3" y="242.3">15.58 Proposed Approx.</text>
<text x="19.8" y="283.8">FOR:</text>
<text x="137.4" y="283.6">AT:</text>
<text x="283.1" y="283.9">SCALE:</text>
<text x="311.6" y="283.9">SHEET:</text>
<text x="340.9" y="283.9">JOB NO:</text>
<text x="367.4" y="283.8">17</text>
</g>
</svg>
